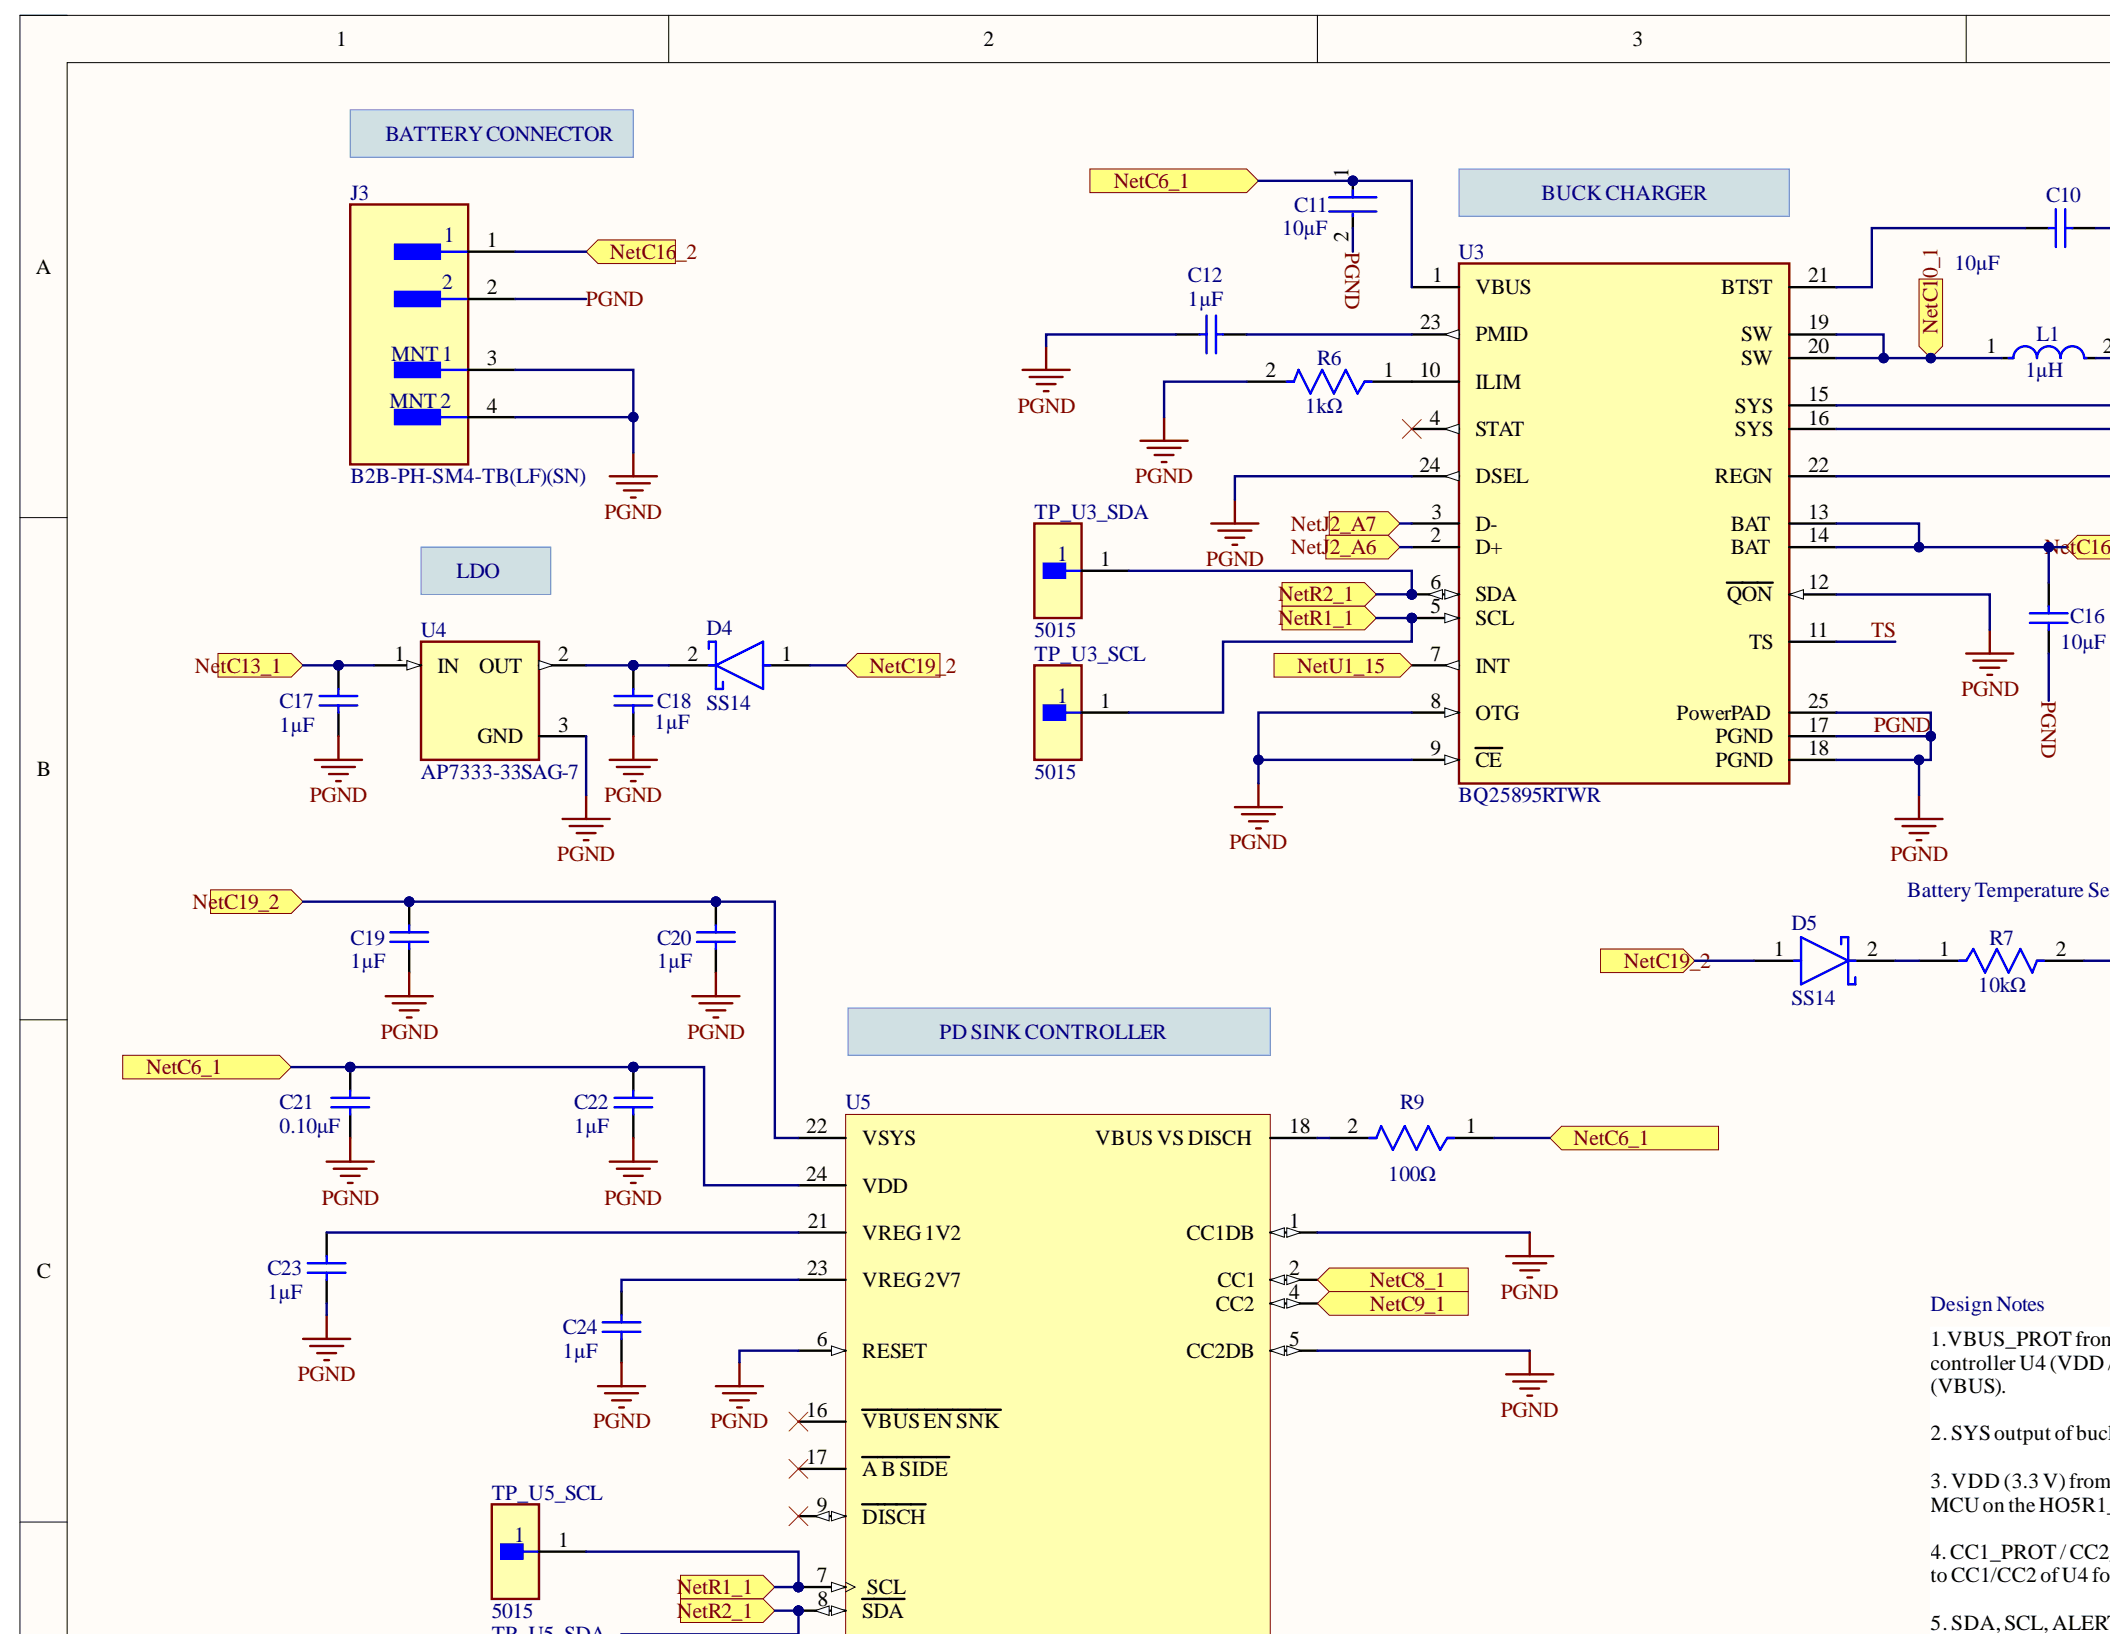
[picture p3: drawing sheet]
<svg xmlns="http://www.w3.org/2000/svg" width="223mm" height="173mm" viewBox="0 0 223 173" stroke-linecap="round" stroke-linejoin="round" font-family="sans-serif">
<path d="M2.1 1.6h221.3v171.3h-221.3z" fill-rule="evenodd" fill="#fffcf8"/>
<path d="M223.4 1.6h-221.3v171.3" fill="none" stroke="#000" stroke-width=".11"/>
<path d="M7.1 6.6h216.3v166.3h-216.3z" fill-rule="evenodd" fill="#fffcf8"/>
<path d="M2.1 1.6h5M70.8 1.6v5M139.4 1.6v5M208.1 1.6v5M223.4 6.6h-216.3v166.3M2.1 54.8h5M2.1 107.9h5M2.1 161h5" fill="none" stroke="#000" stroke-width=".11"/>
<circle cx="84.5" cy="170.4" r=".5" fill="#000080"/>
<circle cx="84.5" cy="170.4" r=".5" fill="none" stroke="#000080" stroke-width=".11"/>
<circle cx="84.5" cy="167.9" r=".5" fill="#000080"/>
<circle cx="84.5" cy="167.9" r=".5" fill="none" stroke="#000080" stroke-width=".11"/>
<path d="M89.5 117.9h44.9v55h-44.9z" fill-rule="evenodd" fill="#ffffb0"/>
<path d="M89.5 172.9v-55h44.9v55" fill="none" stroke="#800000" stroke-width=".11"/>
<path d="M84.5 125.4h5M134.4 135.4h5" fill="none" stroke="#000" stroke-width=".25"/>
<path d="M134.4 135.4l1.5-.5v1z" fill="#f8fcff"/>
<path d="M134.4 135.4l1.5-.5v1z" fill="none" stroke="#000" stroke-width=".11"/>
<path d="M136.2 134.9l1.5 .5-1.5 .5z" fill="#f8fcff"/>
<path d="M136.2 134.9l1.5 .5-1.5 .5z" fill="none" stroke="#000" stroke-width=".11"/>
<path d="M134.4 130.4h5" fill="none" stroke="#000" stroke-width=".25"/>
<path d="M134.4 130.4l1.5-.5v1z" fill="#f8fcff"/>
<path d="M134.4 130.4l1.5-.5v1z" fill="none" stroke="#000" stroke-width=".11"/>
<path d="M136.2 129.9l1.5 .5-1.5 .5z" fill="#f8fcff"/>
<path d="M136.2 129.9l1.5 .5-1.5 .5z" fill="none" stroke="#000" stroke-width=".11"/>
<path d="M134.4 137.9h5" fill="none" stroke="#000" stroke-width=".25"/>
<path d="M134.4 137.9l1.5-.5v1z" fill="#f8fcff"/>
<path d="M134.4 137.9l1.5-.5v1z" fill="none" stroke="#000" stroke-width=".11"/>
<path d="M136.2 137.4l1.5 .5-1.5 .5z" fill="#f8fcff"/>
<path d="M136.2 137.4l1.5 .5-1.5 .5z" fill="none" stroke="#000" stroke-width=".11"/>
<path d="M134.4 142.9h5" fill="none" stroke="#000" stroke-width=".25"/>
<path d="M134.4 142.9l1.5-.5v1z" fill="#f8fcff"/>
<path d="M134.4 142.9l1.5-.5v1z" fill="none" stroke="#000" stroke-width=".11"/>
<path d="M136.2 142.4l1.5 .5-1.5 .5z" fill="#f8fcff"/>
<path d="M136.2 142.4l1.5 .5-1.5 .5z" fill="none" stroke="#000" stroke-width=".11"/>
<path d="M84.5 130.4h5M84.5 135.4h5M84.5 155.4h5M91.2 154.1h9.3M84.5 160.4h5" fill="none" stroke="#000" stroke-width=".25"/>
<path d="M88 159.9l1.5 .5-1.5 .5z" fill="#f8fcff"/>
<path d="M88 159.9l1.5 .5-1.5 .5z" fill="none" stroke="#000" stroke-width=".11"/>
<path d="M86.2 160.4l1.5-.5v1z" fill="#f8fcff"/>
<path d="M86.2 160.4l1.5-.5v1z" fill="none" stroke="#000" stroke-width=".11"/>
<path d="M91.2 159.1h6.8M84.5 170.4h5" fill="none" stroke="#000" stroke-width=".25"/>
<path d="M88 169.9l1.5 .5-1.5 .5z" fill="#f8fcff"/>
<path d="M88 169.9l1.5 .5-1.5 .5z" fill="none" stroke="#000" stroke-width=".11"/>
<path d="M86.2 170.4l1.5-.5v1z" fill="#f8fcff"/>
<path d="M86.2 170.4l1.5-.5v1z" fill="none" stroke="#000" stroke-width=".11"/>
<path d="M91.2 169.1h4.5" fill="none" stroke="#000" stroke-width=".25"/>
<circle cx="84.5" cy="170.4" r=".5" fill="#000080"/>
<circle cx="84.5" cy="170.4" r=".5" fill="none" stroke="#000080" stroke-width=".11"/>
<path d="M84.5 150.4h5M84.5 142.9h5M91.2 149.1h14.7" fill="none" stroke="#000" stroke-width=".25"/>
<path d="M88 142.4l1.5 .5-1.5 .5z" fill="#f8fcff"/>
<path d="M88 142.4l1.5 .5-1.5 .5z" fill="none" stroke="#000" stroke-width=".11"/>
<path d="M84.5 167.9h5" fill="none" stroke="#000" stroke-width=".25"/>
<path d="M88 167.4l1.5 .5-1.5 .5z" fill="#f8fcff"/>
<path d="M88 167.4l1.5 .5-1.5 .5z" fill="none" stroke="#000" stroke-width=".11"/>
<circle cx="84.5" cy="167.9" r=".5" fill="#000080"/>
<circle cx="84.5" cy="167.9" r=".5" fill="none" stroke="#000080" stroke-width=".11"/>
<path d="M89.5 167.4l1 .5-1 .5" fill="none" stroke="#000" stroke-width=".11"/>
<path d="M84.5 120.4h5M134.4 120.4h5" fill="none" stroke="#000" stroke-width=".25"/>
<path d="M89.7 106.6h44.7v5h-44.7z" fill-rule="evenodd" fill="#d0e0e3"/>
<path d="M89.7 106.6h44.7v5h-44.7z" fill="none" stroke="#4a86e8" stroke-width=".11"/>
<path d="M44.6 67.9h12.4v12.5h-12.4z" fill-rule="evenodd" fill="#ffffb0"/>
<path d="M44.6 67.9h12.4v12.5h-12.4z" fill="none" stroke="#800000" stroke-width=".25"/>
<path d="M39.6 70.4h5" fill="none" stroke="#000" stroke-width=".25"/>
<path d="M43.1 69.9l1.5 .5-1.5 .5z" fill="#f8fcff"/>
<path d="M43.1 69.9l1.5 .5-1.5 .5z" fill="none" stroke="#000" stroke-width=".11"/>
<path d="M57 70.4h5" fill="none" stroke="#000" stroke-width=".25"/>
<path d="M57 69.9l1.5 .5-1.5 .5z" fill="#f8fcff"/>
<path d="M57 69.9l1.5 .5-1.5 .5z" fill="none" stroke="#000" stroke-width=".11"/>
<path d="M57 77.9h5" fill="none" stroke="#000" stroke-width=".25"/>
<path d="M44.6 57.9h13.7v5h-13.7z" fill-rule="evenodd" fill="#d0e0e3"/>
<path d="M44.6 57.9h13.7v5h-13.7z" fill="none" stroke="#4a86e8" stroke-width=".11"/>
<path d="M37.1 21.6h12.4v27.5h-12.4z" fill-rule="evenodd" fill="#ffffb0"/>
<path d="M37.1 21.6h12.4v27.5h-12.4z" fill="none" stroke="#800000" stroke-width=".25"/>
<path d="M41.8 25.9h4.8v1.5h-4.8z" fill-rule="evenodd" fill="#00f"/>
<path d="M41.8 25.9h4.8v1.5h-4.8zM44.1 26.6h5.4" fill="none" stroke="#00f" stroke-width=".25"/>
<path d="M41.8 30.9h4.8v1.5h-4.8z" fill-rule="evenodd" fill="#00f"/>
<path d="M41.8 30.9h4.8v1.5h-4.8zM44.1 31.6h5.4" fill="none" stroke="#00f" stroke-width=".25"/>
<path d="M41.8 38.4h4.8v1.5h-4.8z" fill-rule="evenodd" fill="#00f"/>
<path d="M41.8 38.4h4.8v1.5h-4.8zM44.1 39.1h5.4" fill="none" stroke="#00f" stroke-width=".25"/>
<path d="M41.8 43.4h4.8v1.5h-4.8z" fill-rule="evenodd" fill="#00f"/>
<path d="M41.8 43.4h4.8v1.5h-4.8zM44.1 44.1h5.4" fill="none" stroke="#00f" stroke-width=".25"/>
<path d="M49.5 26.6h5M49.5 31.6h5M49.5 39.1h5M49.5 44.1h5" fill="none" stroke="#000" stroke-width=".25"/>
<path d="M37.1 11.6h29.9v5h-29.9z" fill-rule="evenodd" fill="#d0e0e3"/>
<path d="M37.1 11.6h29.9v5h-29.9z" fill="none" stroke="#4a86e8" stroke-width=".11"/>
<path d="M140.7 120.4h5M153.2 120.4h5" fill="none" stroke="#000" stroke-width=".25"/>
<path d="M144.9 120.4h.8l.5-1.3 1.2 2.5 1.3-2.5 1.2 2.5 1.3-2.5 1.2 2.5 .8-1.2h.7" fill="none" stroke="#00f" stroke-width=".25"/>
<path d="M165.3 119.1h16.6v2.5h-16.6l-1.3-1.2z" fill-rule="evenodd" fill="#ffff80"/>
<path d="M165.3 119.1h16.6v2.5h-16.6l-1.3-1.2z" fill="none" stroke="#800000" stroke-width=".11"/>
<path d="M59.5 86.6h5M60.3 87.4h3.5M61 88.1h2M61.8 88.9h.5M62 84.1v2.5" fill="none" stroke="#800000" stroke-width=".25"/>
<circle cx="35.8" cy="70.4" r=".5" fill="#000080"/>
<circle cx="35.8" cy="70.4" r=".5" fill="none" stroke="#000080" stroke-width=".11"/>
<path d="M35.8 70.4v2.5M35.8 75.4v2.5" fill="none" stroke="#000" stroke-width=".25"/>
<circle cx="35.8" cy="70.4" r=".5" fill="#000080"/>
<circle cx="35.8" cy="70.4" r=".5" fill="none" stroke="#000080" stroke-width=".11"/>
<path d="M33.8 73.6h4M33.8 74.6h4M35.8 72.9v.7M35.8 74.6v.8" fill="none" stroke="#00f" stroke-width=".25"/>
<circle cx="67" cy="70.4" r=".5" fill="#000080"/>
<circle cx="67" cy="70.4" r=".5" fill="none" stroke="#000080" stroke-width=".11"/>
<path d="M67 70.4v2.5M67 75.4v2.5" fill="none" stroke="#000" stroke-width=".25"/>
<circle cx="67" cy="70.4" r=".5" fill="#000080"/>
<circle cx="67" cy="70.4" r=".5" fill="none" stroke="#000080" stroke-width=".11"/>
<path d="M65 73.6h4M65 74.6h4M67 72.9v.7M67 74.6v.8" fill="none" stroke="#00f" stroke-width=".25"/>
<path d="M35.8 77.9v2.5M67 77.9v2.5M33.3 80.4h5M34.1 81.1h3.5M34.8 81.9h2M35.6 82.6h.5M64.5 80.4h5M65.3 81.1h3.5M66 81.9h2M66.8 82.6h.5" fill="none" stroke="#800000" stroke-width=".25"/>
<path d="M13 111.6h16.6l1.2 1.3-1.2 1.2h-16.6z" fill-rule="evenodd" fill="#ffff80"/>
<path d="M13 111.6h16.6l1.2 1.3-1.2 1.2h-16.6z" fill="none" stroke="#800000" stroke-width=".11"/>
<circle cx="37.1" cy="112.9" r=".5" fill="#000080"/>
<circle cx="37.1" cy="112.9" r=".5" fill="none" stroke="#000080" stroke-width=".11"/>
<path d="M37.1 112.9v2.5M37.1 117.9v2.5" fill="none" stroke="#000" stroke-width=".25"/>
<circle cx="37.1" cy="112.9" r=".5" fill="#000080"/>
<circle cx="37.1" cy="112.9" r=".5" fill="none" stroke="#000080" stroke-width=".11"/>
<path d="M35.1 116.1h4M35.1 117.1h4M37.1 115.4v.7M37.1 117.1v.8" fill="none" stroke="#00f" stroke-width=".25"/>
<circle cx="67" cy="112.9" r=".5" fill="#000080"/>
<circle cx="67" cy="112.9" r=".5" fill="none" stroke="#000080" stroke-width=".11"/>
<path d="M67 112.9v2.5M67 117.9v2.5" fill="none" stroke="#000" stroke-width=".25"/>
<circle cx="67" cy="112.9" r=".5" fill="#000080"/>
<circle cx="67" cy="112.9" r=".5" fill="none" stroke="#000080" stroke-width=".11"/>
<path d="M65 116.1h4M65 117.1h4M67 115.4v.7M67 117.1v.8M32.6 133.6h4M32.6 134.6h4M34.6 132.9v.7M34.6 134.6v.8M63.8 139.9h4M65.8 139.1v.8M63.8 140.9h4M65.8 140.9v.7" fill="none" stroke="#00f" stroke-width=".25"/>
<g fill="none" stroke="#800000" stroke-width=".25">
<path d="M34.6 122.9h5M34.6 139.1v2.5M35.3 123.6h3.5M36.1 124.4h2M36.8 125.1h.5M37.1 120.4v2.5M64.5 122.9h5M65.3 123.6h3.5M66 124.4h2M66.8 125.1h.5M67 120.4v2.5M32.1 141.6h5"/>
<path d="M32.8 142.4h3.5M33.6 143.1h2M34.3 143.9h.5M63.3 146.6h5M64 147.4h3.5M64.8 148.1h2M65.5 148.9h.5M65.8 144.1v2.5M75.8 146.6h5M76.5 147.4h3.5M77.3 148.1h2M78 148.9h.5"/>
<path d="M78.3 144.1v2.5"/>
</g>
<path d="M34.6 130.4v2.5M34.6 135.4v2.5M65.8 136.6v2.5M65.8 141.6v2.5" fill="none" stroke="#000" stroke-width=".25"/>
<path d="M83.5 149.4l2 2M83.5 154.4l2 2M83.5 159.4l2 2M85.5 149.4l-2 2M85.5 154.4l-2 2M85.5 159.4l-2 2" fill="none" stroke="#f00" stroke-width=".11"/>
<path d="M72 166.6h8.8l1.2 1.3-1.2 1.2h-8.8z" fill-rule="evenodd" fill="#ffff80"/>
<path d="M72 166.6h8.8l1.2 1.3-1.2 1.2h-8.8z" fill="none" stroke="#800000" stroke-width=".11"/>
<path d="M72 169.1h8.8l1.2 1.3-1.2 1.2h-8.8z" fill-rule="evenodd" fill="#ffff80"/>
<path d="M72 169.1h8.8l1.2 1.3-1.2 1.2h-8.8z" fill="none" stroke="#800000" stroke-width=".11"/>
<path d="M159.4 132.9h5M160.1 133.6h3.5M160.9 134.4h2M161.6 135.1h.5M161.9 130.4v2.5M159.4 145.4h5M160.1 146.1h3.5M160.9 146.9h2M161.6 147.6h.5M161.9 142.9v2.5" fill="none" stroke="#800000" stroke-width=".25"/>
<path d="M139.4 135.4l1.3-1.3h14.7v2.5h-14.7z" fill-rule="evenodd" fill="#ffff80"/>
<path d="M139.4 135.4l1.3-1.3h14.7v2.5h-14.7z" fill="none" stroke="#800000" stroke-width=".11"/>
<path d="M140.7 136.6h14.7v2.5h-14.7l-1.3-1.2z" fill-rule="evenodd" fill="#ffff80"/>
<path d="M140.7 136.6h14.7v2.5h-14.7l-1.3-1.2z" fill="none" stroke="#800000" stroke-width=".11"/>
<circle cx="43.3" cy="95.4" r=".5" fill="#000080"/>
<circle cx="43.3" cy="95.4" r=".5" fill="none" stroke="#000080" stroke-width=".11"/>
<path d="M43.3 95.4v2.5M43.3 100.4v2.5" fill="none" stroke="#000" stroke-width=".25"/>
<circle cx="43.3" cy="95.4" r=".5" fill="#000080"/>
<circle cx="43.3" cy="95.4" r=".5" fill="none" stroke="#000080" stroke-width=".11"/>
<path d="M41.3 98.6h4M41.3 99.6h4M43.3 97.9v.7M43.3 99.6v.8" fill="none" stroke="#00f" stroke-width=".25"/>
<circle cx="75.8" cy="95.4" r=".5" fill="#000080"/>
<circle cx="75.8" cy="95.4" r=".5" fill="none" stroke="#000080" stroke-width=".11"/>
<path d="M75.8 95.4v2.5M75.8 100.4v2.5" fill="none" stroke="#000" stroke-width=".25"/>
<circle cx="75.8" cy="95.4" r=".5" fill="#000080"/>
<circle cx="75.8" cy="95.4" r=".5" fill="none" stroke="#000080" stroke-width=".11"/>
<path d="M73.8 98.6h4M73.8 99.6h4M75.8 97.9v.7M75.8 99.6v.8" fill="none" stroke="#00f" stroke-width=".25"/>
<path d="M40.8 105.4h5M41.6 106.1h3.5M42.3 106.9h2M43.1 107.6h.5M43.3 102.9v2.5M73.3 105.4h5M74 106.1h3.5M74.8 106.9h2M75.5 107.6h.5M75.8 102.9v2.5" fill="none" stroke="#800000" stroke-width=".25"/>
<path d="M23.1 69.1h7.7l1.3 1.3-1.3 1.2h-7.7z" fill-rule="evenodd" fill="#ffff80"/>
<path d="M23.1 69.1h7.7l1.3 1.3-1.3 1.2h-7.7z" fill="none" stroke="#800000" stroke-width=".11"/>
<path d="M90.7 69.1h8.8v2.5h-8.8l-1.2-1.2z" fill-rule="evenodd" fill="#ffff80"/>
<path d="M90.7 69.1h8.8v2.5h-8.8l-1.2-1.2z" fill="none" stroke="#800000" stroke-width=".11"/>
<path d="M22.3 94.1h8.5l1.3 1.3-1.3 1.2h-8.5z" fill-rule="evenodd" fill="#ffff80"/>
<path d="M22.3 94.1h8.5l1.3 1.3-1.3 1.2h-8.5z" fill="none" stroke="#800000" stroke-width=".11"/>
<circle cx="149.4" cy="65.4" r=".5" fill="#000080"/>
<circle cx="149.4" cy="65.4" r=".5" fill="none" stroke="#000080" stroke-width=".11"/>
<circle cx="149.4" cy="62.9" r=".5" fill="#000080"/>
<circle cx="149.4" cy="62.9" r=".5" fill="none" stroke="#000080" stroke-width=".11"/>
<path d="M154.4 27.9h35v55h-35z" fill-rule="evenodd" fill="#ffffb0"/>
<path d="M154.4 27.9h35v55h-35z" fill="none" stroke="#800000" stroke-width=".25"/>
<path d="M189.4 35.4h5M189.4 37.9h5M189.4 55.4h5M189.4 57.9h5M189.4 42.9h5M189.4 45.4h5M149.4 80.4h5" fill="none" stroke="#000" stroke-width=".25"/>
<path d="M152.9 79.9l1.5 .5-1.5 .5z" fill="#f8fcff"/>
<path d="M152.9 79.9l1.5 .5-1.5 .5z" fill="none" stroke="#000" stroke-width=".11"/>
<path d="M156.2 79.1h2.8M189.4 62.9h5" fill="none" stroke="#000" stroke-width=".25"/>
<path d="M189.4 62.9l1.5-.5v1z" fill="#f8fcff"/>
<path d="M189.4 62.9l1.5-.5v1z" fill="none" stroke="#000" stroke-width=".11"/>
<path d="M189.4 30.4h5M149.4 57.9h5M149.4 55.4h5M149.4 50.4h5M182.8 61.6h4.8" fill="none" stroke="#000" stroke-width=".25"/>
<path d="M152.9 50.4l1.5-.5v1z" fill="#f8fcff"/>
<path d="M152.9 50.4l1.5-.5v1z" fill="none" stroke="#000" stroke-width=".11"/>
<path d="M149.4 40.4h5M149.4 70.4h5" fill="none" stroke="#000" stroke-width=".25"/>
<path d="M152.9 70.4l1.5-.5v1z" fill="#f8fcff"/>
<path d="M152.9 70.4l1.5-.5v1z" fill="none" stroke="#000" stroke-width=".11"/>
<path d="M149.4 75.4h5" fill="none" stroke="#000" stroke-width=".25"/>
<path d="M152.9 74.9l1.5 .5-1.5 .5z" fill="#f8fcff"/>
<path d="M152.9 74.9l1.5 .5-1.5 .5z" fill="none" stroke="#000" stroke-width=".11"/>
<path d="M149.4 35.4h5" fill="none" stroke="#000" stroke-width=".25"/>
<path d="M152.9 35.4l1.5-.5v1z" fill="#f8fcff"/>
<path d="M152.9 35.4l1.5-.5v1z" fill="none" stroke="#000" stroke-width=".11"/>
<path d="M189.4 50.4h5M149.4 65.4h5" fill="none" stroke="#000" stroke-width=".25"/>
<path d="M152.9 64.9l1.5 .5-1.5 .5z" fill="#f8fcff"/>
<path d="M152.9 64.9l1.5 .5-1.5 .5z" fill="none" stroke="#000" stroke-width=".11"/>
<circle cx="149.4" cy="65.4" r=".5" fill="#000080"/>
<circle cx="149.4" cy="65.4" r=".5" fill="none" stroke="#000080" stroke-width=".11"/>
<path d="M149.4 62.9h5" fill="none" stroke="#000" stroke-width=".25"/>
<path d="M152.9 62.4l1.5 .5-1.5 .5z" fill="#f8fcff"/>
<path d="M152.9 62.4l1.5 .5-1.5 .5z" fill="none" stroke="#000" stroke-width=".11"/>
<path d="M151.2 62.9l1.5-.5v1z" fill="#f8fcff"/>
<path d="M151.2 62.9l1.5-.5v1z" fill="none" stroke="#000" stroke-width=".11"/>
<circle cx="149.4" cy="62.9" r=".5" fill="#000080"/>
<circle cx="149.4" cy="62.9" r=".5" fill="none" stroke="#000080" stroke-width=".11"/>
<path d="M149.4 45.4h5" fill="none" stroke="#000" stroke-width=".25"/>
<path d="M152.9 45.4l1.5-.5v1z" fill="#f8fcff"/>
<path d="M152.9 45.4l1.5-.5v1z" fill="none" stroke="#000" stroke-width=".11"/>
<path d="M149.4 30.4h5M189.4 67.9h5M189.4 77.9h5M189.4 75.4h5M189.4 80.4h5" fill="none" stroke="#000" stroke-width=".25"/>
<path d="M154.4 17.9h35v5h-35z" fill-rule="evenodd" fill="#d0e0e3"/>
<path d="M154.4 17.9h35v5h-35z" fill="none" stroke="#4a86e8" stroke-width=".11"/>
<path d="M115.3 17.9h16.6l1.3 1.2-1.3 1.3h-16.6z" fill-rule="evenodd" fill="#ffff80"/>
<path d="M115.3 17.9h16.6l1.3 1.2-1.3 1.3h-16.6z" fill="none" stroke="#800000" stroke-width=".11"/>
<circle cx="143.2" cy="19.1" r=".5" fill="#000080"/>
<circle cx="143.2" cy="19.1" r=".5" fill="none" stroke="#000080" stroke-width=".11"/>
<path d="M143.2 19.1v1.8" fill="none" stroke="#000" stroke-width=".25"/>
<circle cx="143.2" cy="19.1" r=".5" fill="#000080"/>
<circle cx="143.2" cy="19.1" r=".5" fill="none" stroke="#000080" stroke-width=".11"/>
<path d="M143.2 22.6v1.5" fill="none" stroke="#000" stroke-width=".25"/>
<path d="M140.7 20.9h5M140.7 22.4h5M143.2 20.1v.8M143.2 22.6v.3" fill="none" stroke="#00f" stroke-width=".25"/>
<path d="M200.6 86.6h5M201.3 87.4h3.5M202.1 88.1h2M202.8 88.9h.5M203.1 84.1v2.5" fill="none" stroke="#800000" stroke-width=".25"/>
<circle cx="204.3" cy="77.9" r=".5" fill="#000080"/>
<circle cx="204.3" cy="77.9" r=".5" fill="none" stroke="#000080" stroke-width=".11"/>
<path d="M124.5 35.4h2.4M129.4 35.4h2.5M131.9 40.4h5M144.4 40.4h5" fill="none" stroke="#000" stroke-width=".25"/>
<path d="M126.9 35.4h.8M127.7 33.4v4M128.7 33.4v4M128.7 35.4h.7M136.2 40.4h.7l.5-1.3 1.3 2.5 1.2-2.5 1.3 2.5 1.2-2.5 1.3 2.5 .7-1.2h.8" fill="none" stroke="#00f" stroke-width=".25"/>
<g fill="none" stroke="#800000" stroke-width=".25">
<path d="M108.2 39.1h5M109 39.9h3.5M110.7 36.6v2.5M109.7 40.6h2M110.5 41.4h.5M120.7 46.6h5M121.5 47.4h3.4M122.2 48.1h2M123 48.9h.5M123.2 44.1v2.5M128.2 55.4h5M128.9 56.1h3.5"/>
<path d="M129.7 56.9h2M130.4 57.6h.5M130.7 52.9v2.5"/>
</g>
<path d="M148.4 44.4l2 2M150.4 44.4l-2 2" fill="none" stroke="#f00" stroke-width=".11"/>
<path d="M140.7 54.1h6.2l1.3 1.3-1.3 1.2h-6.2z" fill-rule="evenodd" fill="#ffff80"/>
<path d="M140.7 54.1h6.2l1.3 1.3-1.3 1.2h-6.2z" fill="none" stroke="#800000" stroke-width=".11"/>
<path d="M140.3 56.6h6.6l1.3 1.3-1.3 1.2h-6.6z" fill-rule="evenodd" fill="#ffff80"/>
<path d="M140.3 56.6h6.6l1.3 1.3-1.3 1.2h-6.6z" fill="none" stroke="#800000" stroke-width=".11"/>
<path d="M134.8 69.1h13.4l1.2 1.3-1.2 1.2h-13.4z" fill-rule="evenodd" fill="#ffff80"/>
<path d="M134.8 69.1h13.4l1.2 1.3-1.2 1.2h-13.4z" fill="none" stroke="#800000" stroke-width=".11"/>
<path d="M208.1 69.1h5M208.8 69.9h3.5M209.6 70.6h2M210.3 71.4h.5M210.6 66.6v2.5M130.7 85.4h5M131.4 86.1h3.5M132.2 86.9h2M132.9 87.6h.5M133.2 82.9v2.5" fill="none" stroke="#800000" stroke-width=".25"/>
<path d="M211.8 37.9h1.3M220.6 37.9h1.2" fill="none" stroke="#000" stroke-width=".25"/>
<path d="M212.6 37.9h.5a1.25 1.25 0 0 1 1.2-1.3 1.25 1.25 0 0 1 1.3 1.3 1.25 1.25 0 0 1 1.2-1.3 1.25 1.25 0 0 1 1.3 1.3 1.25 1.25 0 0 1 1.2-1.3 1.25 1.25 0 0 1 1.3 1.3h.2" fill="none" stroke="#00f" stroke-width=".25"/>
<path d="M203.1 29.5h2.5v7.1l-1.3 1.3-1.2-1.3z" fill-rule="evenodd" fill="#ffff80"/>
<path d="M203.1 29.5h2.5v7.1l-1.3 1.3-1.2-1.3z" fill="none" stroke="#800000" stroke-width=".11"/>
<circle cx="204.3" cy="37.9" r=".5" fill="#000080"/>
<circle cx="204.3" cy="37.9" r=".5" fill="none" stroke="#000080" stroke-width=".11"/>
<path d="M214.3 24.1h2.5M219.3 24.1h2.5M216.8 61.6v2.5M216.8 66.6v2.5" fill="none" stroke="#000" stroke-width=".25"/>
<path d="M216.8 24.1h.8M217.6 22.1v4M218.6 22.1v4M218.6 24.1h.7M214.8 64.9h4M214.8 65.9h4M216.8 64.1v.8M216.8 65.9v.7" fill="none" stroke="#00f" stroke-width=".25"/>
<path d="M169.4 100.4h8.7l1.3 1.2-1.3 1.3h-8.7z" fill-rule="evenodd" fill="#ffff80"/>
<path d="M169.4 100.4h8.7l1.3 1.2-1.3 1.3h-8.7z" fill="none" stroke="#800000" stroke-width=".11"/>
<path d="M203.1 101.6h5M215.6 101.6h5" fill="none" stroke="#000" stroke-width=".25"/>
<path d="M207.3 101.6h.8l.7-1.2 1.3 2.5 1.2-2.5 1.3 2.5 1.2-2.5 1.3 2.5 .5-1.3h.7" fill="none" stroke="#00f" stroke-width=".25"/>
<path d="M218.6 57.9l1.3-1.3h3.5v2.5h-3.5z" fill-rule="evenodd" fill="#ffff80"/>
<path d="M223.4 56.6h-3.5l-1.3 1.3 1.3 1.2h3.5" fill="none" stroke="#800000" stroke-width=".11"/>
<path d="M62 26.6l1.3-1.2h8.2v2.5h-8.2z" fill-rule="evenodd" fill="#ffff80"/>
<path d="M62 26.6l1.3-1.2h8.2v2.5h-8.2z" fill="none" stroke="#800000" stroke-width=".11"/>
<path d="M64.5 50.4h5M65.3 51.1h3.5M66 51.9h2M66.8 52.6h.5M67 47.9v2.5" fill="none" stroke="#800000" stroke-width=".25"/>
<path d="M135.7 61.6h8.7l1.3 1.3-1.3 1.2h-8.7z" fill-rule="evenodd" fill="#ffff80"/>
<path d="M135.7 61.6h8.7l1.3 1.3-1.3 1.2h-8.7z" fill="none" stroke="#800000" stroke-width=".11"/>
<path d="M135.7 64.1h8.7l1.3 1.3-1.3 1.2h-8.7z" fill-rule="evenodd" fill="#ffff80"/>
<path d="M135.7 64.1h8.7l1.3 1.3-1.3 1.2h-8.7z" fill="none" stroke="#800000" stroke-width=".11"/>
<path d="M204.3 140.4h19.1v32.5h-19.1z" fill-rule="evenodd" fill="#fff"/>
<path d="M223.4 140.4h-19.1v32.5" fill="none" stroke="#fff" stroke-width=".11"/>
<path d="M70.8 70.4h5M80.8 70.4h5M185.6 101.6h5M195.6 101.6h5" fill="none" stroke="#000" stroke-width=".25"/>
<path d="M75 68.6v-.7h.8v5h.7v-.8M75 70.4h.8M75.8 70.4l5-2.5v5zM80.8 70.4h.7M190.6 99.1l5 2.5-5 2.5zM194.9 99.9v-.8h.7v5h.8v-.7M189.9 101.6h.7M195.6 101.6h.8" fill="none" stroke="#00f" stroke-width=".25"/>
<path d="M109.5 55.4h5v10h-5z" fill-rule="evenodd" fill="#ffffb0"/>
<path d="M109.5 55.4h5v10h-5z" fill="none" stroke="#800000" stroke-width=".25"/>
<path d="M110.5 59.6h2.2v1.5h-2.2z" fill-rule="evenodd" fill="#00f"/>
<path d="M110.5 59.6h2.2v1.5h-2.2zM112.7 60.4h1.8" fill="none" stroke="#00f" stroke-width=".25"/>
<path d="M114.5 60.4h5" fill="none" stroke="#000" stroke-width=".25"/>
<path d="M109.5 70.4h5v10h-5z" fill-rule="evenodd" fill="#ffffb0"/>
<path d="M109.5 70.4h5v10h-5z" fill="none" stroke="#800000" stroke-width=".25"/>
<path d="M110.5 74.6h2.2v1.5h-2.2z" fill-rule="evenodd" fill="#00f"/>
<path d="M110.5 74.6h2.2v1.5h-2.2zM112.7 75.4h1.8" fill="none" stroke="#00f" stroke-width=".25"/>
<path d="M114.5 75.4h5" fill="none" stroke="#000" stroke-width=".25"/>
<path d="M52 159.1h5v10h-5z" fill-rule="evenodd" fill="#ffffb0"/>
<path d="M52 159.1h5v10h-5z" fill="none" stroke="#800000" stroke-width=".25"/>
<path d="M53 163.4h2.3v1.5h-2.3z" fill-rule="evenodd" fill="#00f"/>
<path d="M53 163.4h2.3v1.5h-2.3zM55.3 164.1h1.7" fill="none" stroke="#00f" stroke-width=".25"/>
<path d="M57 164.1h5" fill="none" stroke="#000" stroke-width=".25"/>
<path d="M32.1 70.4h7.5M62 77.9v6.2" fill="none" stroke="#000080" stroke-width=".25"/>
<circle cx="35.8" cy="70.4" r=".5" fill="#000080"/>
<circle cx="35.8" cy="70.4" r=".5" fill="none" stroke="#000080" stroke-width=".11"/>
<path d="M34.6 130.4h49.9M34.6 137.9v1.2M84.5 135.4h-18.7v1.2M139.4 120.4h1.3M158.2 120.4h5.8M84.5 142.9h-6.2v1.2M82 170.4h2.5" fill="none" stroke="#000080" stroke-width=".25"/>
<circle cx="84.5" cy="170.4" r=".5" fill="#000080"/>
<circle cx="84.5" cy="170.4" r=".5" fill="none" stroke="#000080" stroke-width=".11"/>
<path d="M82 167.9h2.5" fill="none" stroke="#000080" stroke-width=".25"/>
<circle cx="84.5" cy="167.9" r=".5" fill="#000080"/>
<circle cx="84.5" cy="167.9" r=".5" fill="none" stroke="#000080" stroke-width=".11"/>
<path d="M30.8 112.9h36.2M139.4 130.4h22.5M139.4 142.9h22.5" fill="none" stroke="#000080" stroke-width=".25"/>
<circle cx="37.1" cy="112.9" r=".5" fill="#000080"/>
<circle cx="37.1" cy="112.9" r=".5" fill="none" stroke="#000080" stroke-width=".11"/>
<circle cx="67" cy="112.9" r=".5" fill="#000080"/>
<circle cx="67" cy="112.9" r=".5" fill="none" stroke="#000080" stroke-width=".11"/>
<path d="M62 70.4h5" fill="none" stroke="#000080" stroke-width=".25"/>
<circle cx="67" cy="70.4" r=".5" fill="#000080"/>
<circle cx="67" cy="70.4" r=".5" fill="none" stroke="#000080" stroke-width=".11"/>
<path d="M32.1 95.4h49.9v25h2.5" fill="none" stroke="#000080" stroke-width=".25"/>
<circle cx="43.3" cy="95.4" r=".5" fill="#000080"/>
<circle cx="43.3" cy="95.4" r=".5" fill="none" stroke="#000080" stroke-width=".11"/>
<circle cx="75.8" cy="95.4" r=".5" fill="#000080"/>
<circle cx="75.8" cy="95.4" r=".5" fill="none" stroke="#000080" stroke-width=".11"/>
<path d="M133.2 19.1h16.2v11.3" fill="none" stroke="#000080" stroke-width=".25"/>
<circle cx="143.2" cy="19.1" r=".5" fill="#000080"/>
<circle cx="143.2" cy="19.1" r=".5" fill="none" stroke="#000080" stroke-width=".11"/>
<path d="M203.1 80.4v3.7" fill="none" stroke="#000080" stroke-width=".25"/>
<circle cx="203.1" cy="80.4" r=".5" fill="#000080"/>
<circle cx="203.1" cy="80.4" r=".5" fill="none" stroke="#000080" stroke-width=".11"/>
<path d="M124.5 35.4h-13.8v1.2M131.9 35.4h17.5M143.2 24.1v2.5M131.9 40.4h-8.7v3.7M148.2 55.4h1.2M148.2 57.9h1.2M149.4 50.4h-18.7v2.5M149.4 75.4h-16.2v7.5" fill="none" stroke="#000080" stroke-width=".25"/>
<circle cx="133.2" cy="80.4" r=".5" fill="#000080"/>
<circle cx="133.2" cy="80.4" r=".5" fill="none" stroke="#000080" stroke-width=".11"/>
<path d="M133.2 80.4h16.2" fill="none" stroke="#000080" stroke-width=".25"/>
<circle cx="133.2" cy="80.4" r=".5" fill="#000080"/>
<circle cx="133.2" cy="80.4" r=".5" fill="none" stroke="#000080" stroke-width=".11"/>
<path d="M194.4 35.4h4.9v2.5h-4.9M194.4 62.9h16.2v3.7" fill="none" stroke="#000080" stroke-width=".25"/>
<circle cx="199.3" cy="37.9" r=".5" fill="#000080"/>
<circle cx="199.3" cy="37.9" r=".5" fill="none" stroke="#000080" stroke-width=".11"/>
<path d="M199.3 37.9h12.5" fill="none" stroke="#000080" stroke-width=".25"/>
<circle cx="204.3" cy="37.9" r=".5" fill="#000080"/>
<circle cx="204.3" cy="37.9" r=".5" fill="none" stroke="#000080" stroke-width=".11"/>
<circle cx="199.3" cy="37.9" r=".5" fill="#000080"/>
<circle cx="199.3" cy="37.9" r=".5" fill="none" stroke="#000080" stroke-width=".11"/>
<path d="M214.3 24.1h-16.2v6.3h-3.7M221.8 24.1h1.6M194.4 55.4h8.7v2.5h-8.7M194.4 50.4h29" fill="none" stroke="#000080" stroke-width=".25"/>
<circle cx="203.1" cy="57.9" r=".5" fill="#000080"/>
<circle cx="203.1" cy="57.9" r=".5" fill="none" stroke="#000080" stroke-width=".11"/>
<path d="M221.8 37.9h1.6M203.1 57.9h13.7v3.7" fill="none" stroke="#000080" stroke-width=".25"/>
<circle cx="203.1" cy="57.9" r=".5" fill="#000080"/>
<circle cx="203.1" cy="57.9" r=".5" fill="none" stroke="#000080" stroke-width=".11"/>
<circle cx="216.8" cy="57.9" r=".5" fill="#000080"/>
<circle cx="216.8" cy="57.9" r=".5" fill="none" stroke="#000080" stroke-width=".11"/>
<path d="M194.4 75.4h9.9v2.5" fill="none" stroke="#000080" stroke-width=".25"/>
<circle cx="204.3" cy="77.9" r=".5" fill="#000080"/>
<circle cx="204.3" cy="77.9" r=".5" fill="none" stroke="#000080" stroke-width=".11"/>
<path d="M194.4 67.9h6.2M67 112.9h7.5v12.5h10M220.6 101.6h2.8" fill="none" stroke="#000080" stroke-width=".25"/>
<circle cx="67" cy="112.9" r=".5" fill="#000080"/>
<circle cx="67" cy="112.9" r=".5" fill="none" stroke="#000080" stroke-width=".11"/>
<path d="M216.8 57.9h1.8" fill="none" stroke="#000080" stroke-width=".25"/>
<circle cx="216.8" cy="57.9" r=".5" fill="#000080"/>
<circle cx="216.8" cy="57.9" r=".5" fill="none" stroke="#000080" stroke-width=".11"/>
<path d="M54.5 26.6h7.5M54.5 31.6h7.5M54.5 44.1h12.5v3.8M216.8 69.1v5" fill="none" stroke="#000080" stroke-width=".25"/>
<circle cx="67" cy="44.1" r=".5" fill="#000080"/>
<circle cx="67" cy="44.1" r=".5" fill="none" stroke="#000080" stroke-width=".11"/>
<path d="M54.5 39.1h12.5v5" fill="none" stroke="#000080" stroke-width=".25"/>
<circle cx="67" cy="44.1" r=".5" fill="#000080"/>
<circle cx="67" cy="44.1" r=".5" fill="none" stroke="#000080" stroke-width=".11"/>
<path d="M194.4 77.9h9.9v2.5h-9.9" fill="none" stroke="#000080" stroke-width=".25"/>
<circle cx="204.3" cy="77.9" r=".5" fill="#000080"/>
<circle cx="204.3" cy="77.9" r=".5" fill="none" stroke="#000080" stroke-width=".11"/>
<circle cx="203.1" cy="80.4" r=".5" fill="#000080"/>
<circle cx="203.1" cy="80.4" r=".5" fill="none" stroke="#000080" stroke-width=".11"/>
<path d="M67 70.4h3.8M85.8 70.4h3.7M179.4 101.6h6.2M200.6 101.6h2.5" fill="none" stroke="#000080" stroke-width=".25"/>
<circle cx="67" cy="70.4" r=".5" fill="#000080"/>
<circle cx="67" cy="70.4" r=".5" fill="none" stroke="#000080" stroke-width=".11"/>
<path d="M194.4 42.9h29M194.4 45.4h29M145.7 62.9h3.7" fill="none" stroke="#000080" stroke-width=".25"/>
<circle cx="149.4" cy="62.9" r=".5" fill="#000080"/>
<circle cx="149.4" cy="62.9" r=".5" fill="none" stroke="#000080" stroke-width=".11"/>
<path d="M145.7 65.4h3.7" fill="none" stroke="#000080" stroke-width=".25"/>
<circle cx="149.4" cy="65.4" r=".5" fill="#000080"/>
<circle cx="149.4" cy="65.4" r=".5" fill="none" stroke="#000080" stroke-width=".11"/>
<path d="M119.5 60.4h29.9v2.5" fill="none" stroke="#000080" stroke-width=".25"/>
<circle cx="149.4" cy="62.9" r=".5" fill="#000080"/>
<circle cx="149.4" cy="62.9" r=".5" fill="none" stroke="#000080" stroke-width=".11"/>
<path d="M149.4 65.4v2.5h-20v7.5h-9.9" fill="none" stroke="#000080" stroke-width=".25"/>
<circle cx="149.4" cy="65.4" r=".5" fill="#000080"/>
<circle cx="149.4" cy="65.4" r=".5" fill="none" stroke="#000080" stroke-width=".11"/>
<path d="M84.5 170.4v2.5h-18.7" fill="none" stroke="#000080" stroke-width=".25"/>
<circle cx="84.5" cy="170.4" r=".5" fill="#000080"/>
<circle cx="84.5" cy="170.4" r=".5" fill="none" stroke="#000080" stroke-width=".11"/>
<path d="M62 164.1h22.5v3.8" fill="none" stroke="#000080" stroke-width=".25"/>
<circle cx="84.5" cy="167.9" r=".5" fill="#000080"/>
<circle cx="84.5" cy="167.9" r=".5" fill="none" stroke="#000080" stroke-width=".11"/>
<g font-size="2.3">
<text x="35.6" y="4.9">1</text>
<text x="104.1" y="4.9">2</text>
<text x="172.8" y="4.9">3</text>
<text x="142.7" y="18.9" transform="rotate(-90 142.7 18.9)">1</text>
<text x="3.8" y="28.9">A</text>
<text x="51.5" y="26.1">1</text>
<text x="142.7" y="25.6" transform="rotate(-90 142.7 25.6)">2</text>
<text x="151.6" y="29.9">1</text>
<text x="191.4" y="29.9">21</text>
<text x="51.5" y="31.1">2</text>
<text x="150.3" y="34.9">23</text>
<text x="156.1" y="31.1">VBUS</text>
<text x="182.2" y="31.1">BTST</text>
<text x="191.4" y="34.9">19</text>
<text x="51.5" y="38.7">3</text>
<text x="133.9" y="39.8">2</text>
<text x="146.4" y="39.8">1</text>
<text x="150.2" y="39.8">10</text>
<text x="156.1" y="41.1">ILIM</text>
<text x="156.1" y="36.1">PMID</text>
<text x="184.3" y="36.1">SW</text>
<text x="184.3" y="38.7">SW</text>
<text x="191.4" y="37.4">20</text>
<text x="210.2" y="37.4">1</text>
<text x="222.5" y="37.4">2</text>
<text x="51.5" y="43.7">4</text>
<text x="151.3" y="44.9">4</text>
<text x="156.1" y="46.1">STAT</text>
<text x="183.6" y="43.7">SYS</text>
<text x="183.6" y="46.1">SYS</text>
<text x="191.4" y="42.4">15</text>
<text x="191.4" y="44.9">16</text>
<text x="150.2" y="49.9">24</text>
<text x="156.1" y="51.1">DSEL</text>
<text x="181.5" y="51.1">REGN</text>
<text x="191.4" y="49.9">22</text>
<text x="116.4" y="59.9">1</text>
<text x="151.4" y="57.4">2</text>
<text x="151.5" y="54.9">3</text>
<text x="156.1" y="58.6">D+</text>
<text x="156.1" y="56.2">D-</text>
<text x="183.2" y="56.2">BAT</text>
<text x="183.2" y="58.6">BAT</text>
<text x="191.4" y="54.9">13</text>
<text x="191.4" y="57.4">14</text>
<text x="151.4" y="64.9">5</text>
<text x="151.4" y="62.4">6</text>
<text x="156.1" y="63.6">SDA</text>
<text x="182.8" y="63.6">QON</text>
<text x="191.4" y="62.4">12</text>
<text x="41.7" y="69.9">1</text>
<text x="46.3" y="71.2">IN</text>
<text x="50.7" y="71.2">OUT</text>
<text x="59.1" y="69.9">2</text>
<text x="72.7" y="69.9">2</text>
<text x="82.7" y="69.9">1</text>
<text x="151.4" y="69.9">7</text>
<text x="156.1" y="71.2">INT</text>
<text x="156.1" y="66.2">SCL</text>
<text x="185.1" y="68.6">TS</text>
<text x="191.4" y="67.3">11</text>
<text x="59.1" y="77.4">3</text>
<text x="116.4" y="74.9">1</text>
<text x="151.4" y="74.9">8</text>
<text x="156.1" y="76.1">OTG</text>
<text x="177.4" y="76.1">PowerPAD</text>
<text x="191.4" y="77.4">17</text>
<text x="191.4" y="74.9">25</text>
<text x="3.9" y="82.1">B</text>
<text x="50.5" y="78.6">GND</text>
<text x="151.4" y="79.9">9</text>
<text x="156.1" y="81.1">CE</text>
<text x="181.6" y="78.6">PGND</text>
<text x="181.6" y="81.1">PGND</text>
<text x="191.4" y="79.9">18</text>
<text x="187.7" y="101.1">1</text>
<text x="197.6" y="101.1">2</text>
<text x="205.2" y="101.1">1</text>
<text x="217.6" y="101.1">2</text>
<text x="85.3" y="119.9">22</text>
<text x="136.5" y="119.9">18</text>
<text x="142.6" y="119.9">2</text>
<text x="155.1" y="119.9">1</text>
<text x="85.3" y="124.9">24</text>
<text x="91.3" y="121.2">VSYS</text>
<text x="115.9" y="121.2">VBUSVSDISCH</text>
<text x="85.5" y="129.9">21</text>
<text x="91.3" y="126.2">VDD</text>
<text x="91.3" y="131.2">VREG1V2</text>
<text x="125.6" y="131.2">CC1DB</text>
<text x="136.5" y="129.9">1</text>
<text x="3.9" y="135.2">C</text>
<text x="85.4" y="134.9">23</text>
<text x="91.3" y="136.1">VREG2V7</text>
<text x="128.8" y="136.1">CC1</text>
<text x="136.5" y="134.9">2</text>
<text x="136.5" y="137.4">4</text>
<text x="86.4" y="142.4">6</text>
<text x="91.3" y="143.7">RESET</text>
<text x="125.6" y="143.7">CC2DB</text>
<text x="128.7" y="138.7">CC2</text>
<text x="136.5" y="142.4">5</text>
<text x="204.3" y="142.4">1.VBUS_PROTfrom</text>
<text x="85.3" y="149.9">16</text>
<text x="204.3" y="144.9">controller U4(VDD/</text>
<text x="204.3" y="147.4">(VBUS).</text>
<text x="85.3" y="154.9">17</text>
<text x="91.3" y="151.1">VBUSENSNK</text>
<text x="204.3" y="152.4">2.SYSoutputofbuck</text>
<text x="86.4" y="159.9">9</text>
<text x="91.3" y="156.1">AB SIDE</text>
<text x="91.3" y="161.2">DISCH</text>
<text x="204.3" y="157.4">3.VDD(3.3V)from</text>
<text x="204.3" y="159.9">MCUontheHO5R1_B</text>
<text x="59.1" y="163.6">1</text>
<text x="86.4" y="167.4">7</text>
<text x="204.3" y="164.9">4.CC1_PROT/CC2_</text>
<text x="204.3" y="167.4">t</text>
<text x="205" y="167.4">oCC1/CC2ofU4fo</text>
<text x="223.4" y="167.4">r</text>
<text x="86.5" y="169.9">8</text>
<text x="91.3" y="171.2">SDA</text>
<text x="91.8" y="168.6">SCL</text>
<text x="204.3" y="172.4">5.SDA,SCL,ALERT</text>
</g>
<g font-size="2.3" fill="#000080">
<text x="40.8" y="14.9">BATTERYCONNECTOR</text>
<text x="37.1" y="21.1">J3</text>
<text x="137" y="22.4">C11</text>
<text x="163.2" y="21.1">BUCKCHARGER</text>
<text x="216.6" y="21.4">C10</text>
<text x="47" y="25.6">1</text>
<text x="125.7" y="29.9">C12</text>
<text x="135.7" y="24.9">10µF</text>
<text x="154.4" y="27.4">U3</text>
<text x="206.8" y="28.6">10µF</text>
<text x="46.8" y="30.6">2</text>
<text x="125.7" y="32.4">1µF</text>
<text x="41.4" y="38.2">MNT1</text>
<text x="139.4" y="38.7">R6</text>
<text x="214.4" y="39.8">1µH</text>
<text x="215.5" y="36.1">L1</text>
<text x="41.2" y="43.1">MNT2</text>
<text x="138.1" y="43.7">1kΩ</text>
<text x="37.1" y="51.1">B2B-PH-SM4-TB(LF)(SN)</text>
<text x="109.5" y="54.9">TP_U3_SDA</text>
<text x="111.9" y="59.4">1</text>
<text x="48.3" y="61.2">LDO</text>
<text x="219.1" y="65.9">C16</text>
<text x="44.5" y="67.3">U4</text>
<text x="74.8" y="67.2">D4</text>
<text x="109.5" y="67.3">5015</text>
<text x="109.5" y="69.9">TP_U3_SCL</text>
<text x="218.1" y="68.6">10µF</text>
<text x="29.6" y="74.9">C17</text>
<text x="29.6" y="77.4">1µF</text>
<text x="69.3" y="77.2">1µF</text>
<text x="69.5" y="74.9">C18 SS14</text>
<text x="111.9" y="74.4">1</text>
<text x="44.5" y="82.4">AP7333-33SAG-7</text>
<text x="109.5" y="82.4">5015</text>
<text x="154.4" y="84.9">BQ25895RTWR</text>
<text x="201.8" y="94.9">BatteryTemperature Sen</text>
<text x="37.1" y="99.9">C19</text>
<text x="69.5" y="99.9">C20</text>
<text x="189.6" y="98.4">D5</text>
<text x="210.6" y="99.9">R7</text>
<text x="37.1" y="102.4">1µF</text>
<text x="69.5" y="102.4">1µF</text>
<text x="189.6" y="106.4">SS14</text>
<text x="209.4" y="104.9">10kΩ</text>
<text x="99.4" y="109.9">PDSINKCONTROLLER</text>
<text x="29.6" y="117.4">C21</text>
<text x="29.6" y="119.9">0.10μF</text>
<text x="60.7" y="117.4">C22</text>
<text x="60.7" y="119.9">1µF</text>
<text x="89.5" y="117.4">U5</text>
<text x="148.2" y="117.4">R9</text>
<text x="146.9" y="124.9">100Ω</text>
<text x="28.3" y="134.9">C23</text>
<text x="28.3" y="137.4">1µF</text>
<text x="59.6" y="141.1">C24</text>
<text x="59.6" y="143.7">1µF</text>
<text x="204.3" y="138.7">DesignNotes</text>
<text x="52" y="158.7">TP_U5_SCL</text>
<text x="54.4" y="163.1">1</text>
<text x="52" y="173.6">TP_U5_SDA</text>
<text x="52" y="171.2">5015</text>
</g>
<g font-size="2.3" fill="#800000">
<text x="117.9" y="19.9">NetC6_1</text>
<text x="64.6" y="27.4">NetC16</text>
<text x="71.6" y="27.4">_2</text>
<text x="142.4" y="26.6" transform="rotate(90 142.4 26.6)">PGND</text>
<text x="205.1" y="29.4" transform="rotate(-90 205.1 29.4)">0_1</text>
<text x="62" y="32.4">PGND</text>
<text x="205.1" y="35.4" transform="rotate(-90 205.1 35.4)">NetC1</text>
<text x="107.7" y="43.7">PGND</text>
<text x="120.1" y="51.1">PGND</text>
<text x="64" y="54.9">PGND</text>
<text x="127.7" y="59.9">PGND</text>
<text x="136.6" y="56.2">NetJ</text>
<text x="136.6" y="58.6">NetJ</text>
<text x="140.8" y="56.2">2_A7</text>
<text x="140.8" y="58.6">2_A6</text>
<text x="216.4" y="58.6">NetC16</text>
<text x="135.3" y="63.6">NetR2_1</text>
<text x="20.6" y="71.2">NetC13_1</text>
<text x="92" y="71.2">NetC19_</text>
<text x="100.1" y="71.2">2</text>
<text x="135.3" y="66.2">NetR1_1</text>
<text x="137.3" y="71.2">NetU1_15</text>
<text x="198" y="67.3">TS</text>
<text x="198.3" y="77.4">PGND</text>
<text x="207.6" y="73.6">PGND</text>
<text x="216" y="74.1" transform="rotate(90 216 74.1)">PGND</text>
<text x="32.8" y="84.9">PGND</text>
<text x="64" y="84.9">PGND</text>
<text x="130.1" y="89.9">PGND</text>
<text x="59" y="91.1">PGND</text>
<text x="200.1" y="91.1">PGND</text>
<text x="20.4" y="96.1">NetC19_2</text>
<text x="171.9" y="102.4">NetC19_2</text>
<text x="15.5" y="113.6">NetC6_1</text>
<text x="40.3" y="109.9">PGND</text>
<text x="72.7" y="109.9">PGND</text>
<text x="166.5" y="121.2">NetC6_1</text>
<text x="34" y="127.4">PGND</text>
<text x="64" y="127.4">PGND</text>
<text x="145" y="136.1">NetC8_1</text>
<text x="158.8" y="137.4">PGND</text>
<text x="145" y="138.7">NetC9_1</text>
<text x="31.5" y="146.1">PGND</text>
<text x="158.8" y="149.9">PGND</text>
<text x="62.8" y="151.1">PGND</text>
<text x="75.2" y="151.1">PGND</text>
<text x="71.6" y="168.6">NetR1_1</text>
<text x="71.6" y="171.2">NetR2_1</text>
</g>
</svg>
